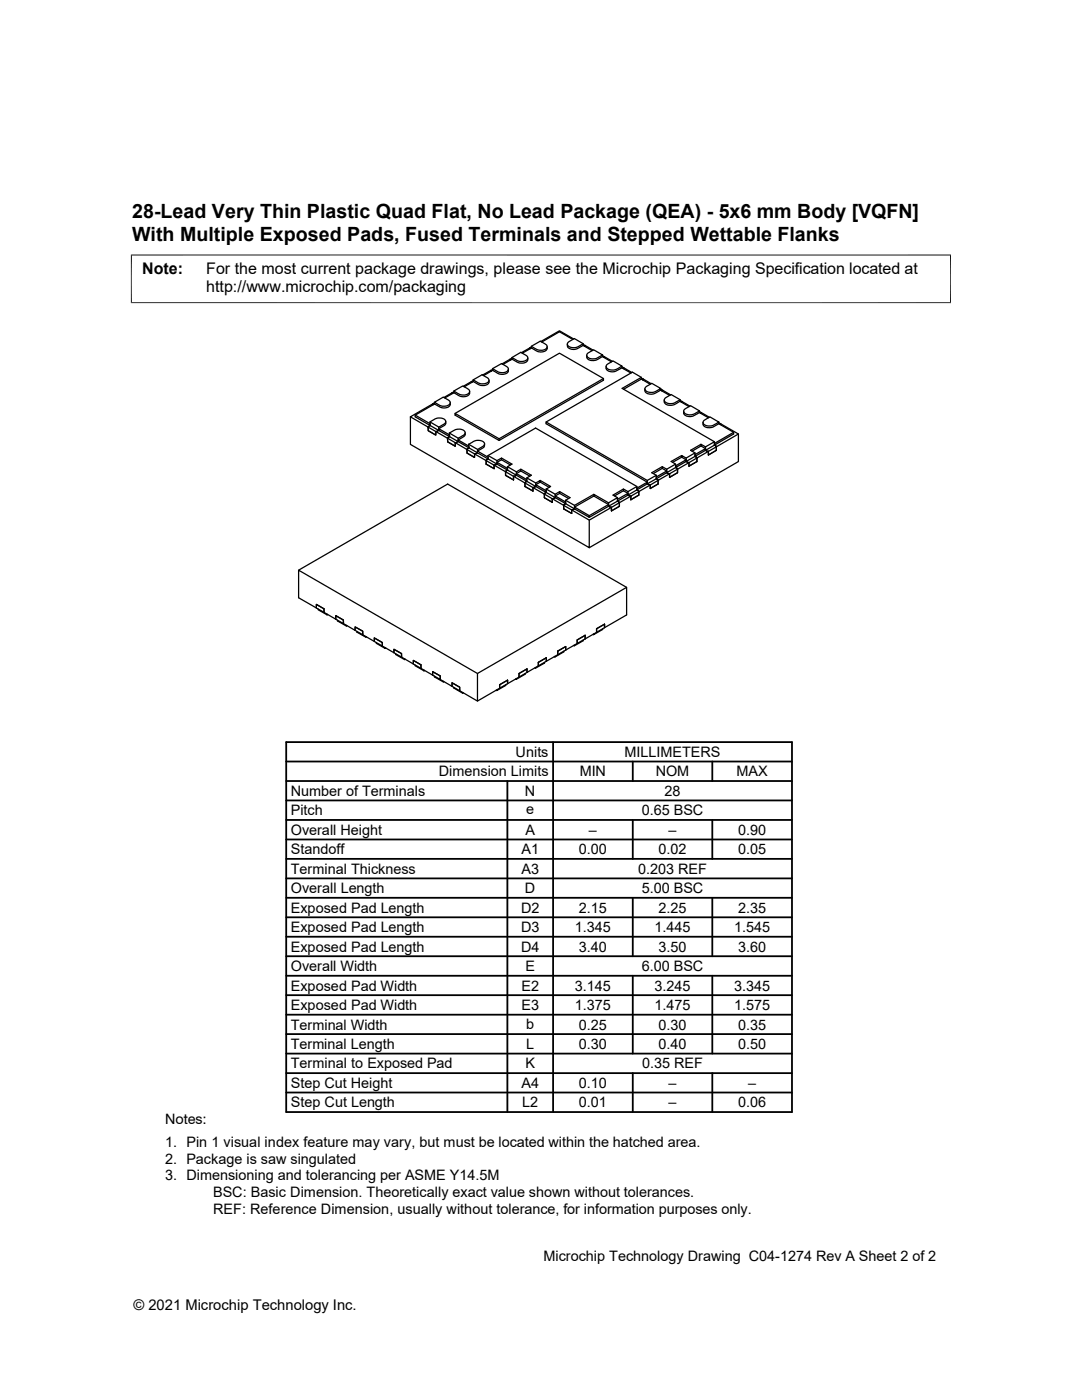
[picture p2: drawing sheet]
<svg xmlns="http://www.w3.org/2000/svg" width="216mm" height="279mm" viewBox="0 0 216 279" stroke-linecap="round" stroke-linejoin="round" font-family="sans-serif">
<g fill="none" stroke="#000" stroke-width=".25">
<path d="M90.2 78.4l.1 .1zM90.2 78.4l-1.6 .9M90.6 78v.4M90.6 78l1.7-1 .6 .4a.73 .73 0 0 1 .7 1 1.88 1.88 0 0 1-2.5 0zM90.6 78.2l-.4 .2M90.6 78.4l-1.8 1M93.7 78.1a.98 .98 0 0 1-1.3 1.1l-.6-.1-1.2-.7M94.1 76.2l.1 .1zM94.1 76.2l-1.6 .9M94.4 75.8a2.83 2.83 0 0 0 2.5 .7l.4-.2a.55 .55 0 0 0 .3-.6 .55 .55 0 0 0-.5-.4l-.9-.5-1.8 1v.3M94.4 75.9l-.3 .3M94.4 76.1l-1.8 1.1"/>
<path d="M97.6 75.9a.97 .97 0 0 1-1.3 1l-.6-.1-1.3-.7M97.9 73.9l.1 .2zM97.9 73.9l-1.6 .9M98.3 73.6a2.69 2.69 0 0 0 2.6 .7l.3-.2a.56 .56 0 0 0 .2-.6 .56 .56 0 0 0-.4-.4l-.9-.5-1.8 1v.3M98.3 73.9l-1.8 1.1M98.3 73.7l-.4 .2M101.5 73.7a.99 .99 0 0 1-1.4 1l-.6-.1-1.2-.7M101.8 71.7l.1 .1zM101.8 71.7l-1.6 .9M102.2 71.4a2.58 2.58 0 0 0 2.6 .6 .57 .57 0 0 0 .5-.4 .57 .57 0 0 0-.3-.7l-1.1-.6-1.7 1.1v.3M102.2 71.5l-.4 .2M102.2 71.7l-1.8 1"/>
<path d="M105.3 71.4a.99 .99 0 0 1-1.3 1.1l-.6-.1-1.2-.7M105.7 69.5l.1 .1zM105.7 69.5l-1.6 .9M106 69.1a2.48 2.48 0 0 0 2.8 .6 .58 .58 0 0 0 .4-.6 .58 .58 0 0 0-.5-.5l-.9-.5-1.8 1v.3M106 69.3l-.3 .2M106 69.4l-1.8 1.1M109.2 69.2a.98 .98 0 0 1-1.3 1.1l-.6-.2-1.3-.7M113.2 68.7v.3a1.59 1.59 0 0 0 2.5 .3l.7-.4M114.3 67.7l-2.7-1.5-3.5 2.1M114.5 67.6l-2.9-1.6-3.7 2.2M116.4 68.9l1.8 1.1M116.4 68.7l.3 .2"/>
<path d="M116.4 68.6a2.61 2.61 0 0 1-2.7 .7 .57 .57 0 0 1-.5-.5 .57 .57 0 0 1 .3-.6l1.1-.6 1.8 1v.3M116.7 68.9l1.6 1M116.7 68.9l-.1 .2zM117.1 70.9a1.01 1.01 0 0 0 1.3 1.1l.6-.1 1.2-.7M117.3 70.5l1.1-.7 1.8 1-.6 .4a1.72 1.72 0 0 1-2.5-.2zM120.2 71.2l1.8 1M120.2 71l.4 .2-.1 .1 .1-.1 1.6 .9M120.2 70.8v.4M120.4 75.5l-20.8 12.1M120.9 73.2a1 1 0 0 0 1.4 1l.6-.1 1.2-.7M121 72.9l1.3-.9 1.8 1.1a2.58 2.58 0 0 1-2.6 .6 .58 .58 0 0 1-.5-.8zM124.1 73.4l1.8 1"/>
<path d="M124.1 73.2l.4 .2M124.1 73.1v.3M124.5 73.4l1.6 .9M124.5 73.4l-.1 .2zM128 75.6l-3.6 2.1M128 75.6l1.8 1.1M128 75.4l.4 .2M128 75.3l-3.9 2.2 18.5 10.7M128 75.6v-.3l-1.8-1-17.2 9.9M128.3 75.6l-.1 .2M128.4 75.6l1.5 1M128.7 77.6a1.21 1.21 0 0 0 1.9 .9l1.2-.6"/>
<path d="M128.8 77.3l1.2-.8 1.8 1a2.61 2.61 0 0 1-2.6 .7 .58 .58 0 0 1-.4-.9zM131.8 77.9l1.8 1M131.8 77.7l.4 .2-.1 .1 .1-.1 1.6 .9M131.8 77.5v.4M132.5 79.8a1.01 1.01 0 0 0 1.4 1.1l.6-.1 1.2-.7M135.7 79.9l.4 .2M135.7 79.8l-.6 .3a1.72 1.72 0 0 1-2.6-.2l.2-.5 1.2-.7 1.8 1.1v.3M81.9 83.2v5.5l35.7 20.6v-5.5M85.4 85.2v.8l1.6 .8v-.7M85.4 85.2l1.6 .9M85.8 84.2a2.57 2.57 0 0 1 2.8-.6 .55 .55 0 0 1 .3 .5 .55 .55 0 0 1-.3 .5l-1 .6M85.8 84.9l-.4 .3"/>
<path d="M85.8 84.9l1.7 1M85.8 84.9v-.7l1.8 1-.1 .7M86.3 80.6l.1 .2zM86.3 80.6l-4.4 2.6 3.5 2M86.7 80.3l1.8-1.1 1 .7a.61 .61 0 0 1 .3 .7 .61 .61 0 0 1-.7 .4 2.66 2.66 0 0 1-2.4-.7zM86.7 80.4l-.4 .2M86.7 80.3v.3M86.7 80.6l-3.9 2.2v.4l3 1.7v-.3l-3-1.8M87 86.1l2.3 1.4M87.5 85.9l-.5 .2M87.5 85.6l2.2 1.2v.3l-2.2-1.2zM88.9 84.1l-.1 .7-1.3 .8"/>
<path d="M89.3 87.5v.7l1.5 .8v-.7M89.3 87.5l1.5 .8M89.3 87.5l.4-.4 1.7 1M89.7 86.4v.7l-.4 .4v.7l1.5 .8v-.7l.6-.2M89.7 86.4l1-.6a1.45 1.45 0 0 1 2.1 .6l-.2 .4-1.2 .7M89.7 86.4l1.7 1.1v.6M89.9 80.4a1.01 1.01 0 0 1-1.4 1l-.6-.1-1.2-.7M90.8 82.5l20.8-12 8.8 5v.4l-20.8 12-8.8-5.1v-.3l8.8 5.1M90.8 88.3l3.9 2.3M91.4 88.1l-.6 .2M91.4 87.8l2.1 1.2 .1 .4-2.2-1.3zM92.8 86.4v.4a2.33 2.33 0 0 1-1.4 1"/>
<path d="M93.5 88.7l.1 .7-.4 .2v.8l1.5 .9v-.7l.6-.2M93.5 88.7a2.83 2.83 0 0 1 2.5-.8 .61 .61 0 0 1 .6 .5 .61 .61 0 0 1-.2 .7l-1.1 .6M93.5 88.7l1.8 1v.7M94.7 90.6l2.3 1.3M95.2 90.4l2.2 1.2-.3 .1 .3-.1M95.3 90.4l-.6 .2M95.3 90.4v-.4l2.1 1.2v.4M95.3 90.4l-1.7-1-.4 .2v.8l1.5 .9v-.7M96.7 88.6l-.2 .7-1.2 .7M97 92.6l1.6 .9v-.7M97 91.9v.7M97 91.9l5.5 3.2"/>
<path d="M97.2 91.7l-.2 .2M97.4 90.9v.7M97.4 90.9l1.8 1v.7l-.3 .2 .3-.2-1.8-1M97.4 90.9l9.5-5.5 20.2 11.7M98.9 92.8h-.3M99.2 92.3l.9-.5 1.8 1M99.2 92.3l2.1 1.2v.3l-2.1-1.2zM99.6 87.6v.3M100.1 91.8v-.4l-.9 .5M100.1 91.4l2.1 1.2-.9 .5M100.9 94.1v.8l1.6 .9v-.7M101.3 93.8l1.7 1-.2 .2"/>
<path d="M101.3 93.8l-.4 .4M101.3 93.1v.7M101.3 93.1l1.7 1.1v.6l-.2 .2M102.5 95.1l2.3 1.3M102.8 95l-.3 .1M103 94.5l.9-.5 1.8 1M103 94.5l2.1 1.2v.4l-2.1-1.3zM103.9 94v-.4l-.9 .6M103.9 93.6l2.1 1.2-.9 .6 1.8 1v.7l-.2 .1M104.8 96.4v.7l1.5 .9v-.7M104.8 96.4l3.8 2.2M104.9 96.2l-.1 .2"/>
<path d="M105.1 96.1l-.2 .1M105.1 96.1l1.8 1-.2 .1M105.1 95.4v.7M106.6 97.2l-.3 .1M106.9 96.7l.9-.5 1.8 1.1M106.9 96.7l2.1 1.2v.4l-2.1-1.2zM107.8 96.2v-.3l-.9 .5M107.8 95.9l2.1 1.2-.9 .5M108.6 98.6v.7l1.6 .9v-.7h.3M108.6 98.6l3.9 2.3M109 98.3l-.4 .3M109 97.6v.7"/>
<path d="M109 97.6l1.8 1v.7l-.3 .2 .3-.2-1.8-1M110.8 99l.9-.5 1.8 1M110.8 99l2.1 1.2v.3l-2.1-1.2zM110.8 98.6l.9-.5 2 1.2-.8 .5M111.7 98.1v.4M112.9 99.8v.7M112.9 99.8l1.7 1.1v.7l-.2 .1 .2-.1-1.7-1.1M118.5 98.7l-3.9 2.2M118.5 99v-.3l2.9 1.7M124.4 97.9v-.3l.9 .5M124.4 97.6l-2.1 1.2 .9 .5M125.3 98.5l-.9-.6-1.8 1.1"/>
<path d="M125.3 98.1l1.8-1v.7l-1.8 1zM125.6 99l-.3-.2-2.1 1.2 .3 .2M125.6 99l-.3-.2v-.3l-2.1 1.2v.3l.3 .2M125.6 99h.3v.7M127.1 97.4l2.1-1.2v.4l-2.1 1.2zM127.1 97.8l.2 .1M127.3 97.9l.1 .2M127.5 98.1v.7l-1.6 .9M129.2 96.6l.2 .1M129.2 95.9l-20.2-11.7v.4l20.2 11.6M129.2 95.9l1.8-1.1v.7l-1.8 1.1zM129.4 96.7l.3 .1"/>
<path d="M129.8 96.8l-6.2 3.5M131 95.5l.3 .4M131 95.2l2-1.2v.3l-2 1.2zM131.3 96.6l-1.5 .9v-.7M131.3 95.9v.7M131.3 95.9l-1.5 .9M132.1 93.5v-.4l.9 .5M132.1 93.1l-2.1 1.2 1 .5M133 94l-.9-.5-1.7 1M133 93.6l1.8-1v.7l-1.8 1zM134.8 93l2.1-1.2v.3l-2.1 1.2zM134.8 93.3l.3 .2"/>
<path d="M135 93.5l.2 .1v.7l-1.6 1v-.7l-.6-.3M135.7 80.1l1.8 1.1M136 91.2v-.3l.9 .5M136 90.9l-2.1 1.2 .9 .5M136.1 80.1l1.6 .9M136.1 80.1l-.1 .2zM136.4 82.1a1 1 0 0 0 1.4 1l.5-.1 1.3-.7M136.5 81.8l1.3-.8 1.8 1a2.58 2.58 0 0 1-2.7 .7 .58 .58 0 0 1-.4-.9zM136.9 91.8l-.9-.6-1.8 1.1M136.9 92.1l.6 .2M136.9 91.4l1.8-1v.7l-1.8 1zM137.5 92.3v.7"/>
<path d="M137.5 92.3l-6.2 3.6M138.7 90.7l2.1-1.2v.4l-2.1 1.2zM138.7 91.1l.3 .3M139.1 91.4v.7l-1.6 .9M139.1 91.4l-1.6 .9M139.6 82.3l1.8 1.1M139.6 82.1l.3 .2-.1 .2 .1-.2 1.6 1M139.6 82v.3M139.9 89v-.3l.9 .5M139.9 88.7l-2.1 1.2 .9 .5M140.3 84.3a1 1 0 0 0 1.3 1.1l.7-.2 1.1-.6M140.5 83.9l1.2-.7 1.7 1a2.58 2.58 0 0 1-2.6 .7 .58 .58 0 0 1-.5-.4 .58 .58 0 0 1 .2-.6z"/>
<path d="M140.8 89.5l-.9-.5-1.8 1M140.8 89.9l.2 .1M140.8 89.2l1.8-1v.6l-1.8 1.1zM142.6 88.8l.2 .2M142.8 89l.1 .2M142.9 89.2v.7l-1.5 .9v-.7l-.3-.1M142.9 89.2l-3.8 2.2M143.4 84.6l3 1.7v.3l-3.8 2.2v-.3l3.8-2.2M143.4 84.4l.4 .2M143.4 84.2v.4M143.8 84.6l3.5 2-4.4 2.6M143.8 84.6l-.1 .1z"/>
<path d="M147.3 86.6v5.5l-29.7 17.2M59.6 113.8l29.7-17.2 35.7 20.6v5.5l-4.4 2.6M112.5 100.9v.7l1.6 .9v-.7M112.5 100.9l1.6 .9M112.6 100.7l-.1 .2M112.9 100.5l-.3 .2M114.4 101.7h-.3M114.6 101.2l3 1.7v.4l-3-1.7zM121.4 100.7l-2.9-1.7-3.9 2.2M121.4 101l-3.8 2.3M121.4 101v-.3l-3.8 2.2M121.4 101l.3 .2"/>
<path d="M121.4 100.4l1.8-1.1v.7l-1.8 1zM121.7 101.2h.3M122 101.3l-4.4 2.5-3.5-2M123.4 100.2l.2 .2M123.6 100.3v.7l-1.6 1v-.7M123.6 100.3l-1.6 1M125 117.2l-29.7 17.2v5.5M63.5 121.5v.2l1.8 1M64.6 121.5l-1.5-.9v.7l1.6 .9M64.6 121.5l.1 .7M64.6 121.5l-1.5-.9v.7l-3.5-2v-5.5l35.7 20.6M64.7 122.2l2.3 1.4v-.7l1.5 .8v.8l2.3 1.3 .1-.7 1.5 .9v.7l2.3 1.3v-.7l1.6 .9v.7"/>
<path d="M65.3 122.6v.1M65.4 122.6l-.1 .1M67 122.9l1.5 .8v.8l-1.5-.9zM67.4 123.8l-.1 .1 1.8 1h.1M69.1 124.8v.1M70.9 125.1l1.5 .9v.7l-1.6-.9zM71.2 126v.2l1.8 1 .1-.1M73 127v.2M74.7 127.3l1.6 .9v.7l-1.6-.9zM75.1 128.2v.2l1.8 1v-.1M76.3 128.9l2.3 1.4v-.7l1.5 .8v.7l2.4 1.4v-.7l1.5 .9M77 129.3l-.1 .1"/>
<path d="M78.6 129.6l1.5 .8v.7l-1.5-.8zM79 130.5v.1l1.7 1h.2M80.7 131.5v.1M82.8 132.7v.1l1.8 1.1M84 132.7v.7M84 132.7l-1.5-.9v.7l1.5 .9M84 133.4l2.3 1.3v-.7l1.5 .9 .1 .7 2.3 1.4v-.7l1.5 .8v.8l3.6 2 4.4-2.5M84.6 133.7v.2M84.7 133.8l-.1 .1M86.3 134l1.5 .9 .1 .7-1.6-.9zM86.7 134.9v.2l1.8 1 .1-.1M88.5 136v.1"/>
<path d="M90.2 136.3l1.5 .8v.8l-1.5-.9zM90.6 137.2v.1l1.7 1h.2M92.3 138.2v.1M99 137.8h.1M100.9 136.7v.1l-1.8 1v-.1M101.3 136.4v-.7l-1.6 1v.7M102.9 135.5l.1 .1M103.6 135.1l-3.9 2.3M104.8 134.4v.2l-1.8 1v-.2M105.2 134.2l-1.6 .9M105.2 133.5l-1.6 .9v.7M105.2 133.5v.7"/>
<path d="M106.7 133.3l.1 .1M107.4 132.9l-2.2 1.3M108.6 132.2v.1l-1.8 1.1v-.2M109 132v-.7l-1.6 .9v.7M110.6 131.1h.1M111.3 129.9v.8M111.3 130.7l-3.9 2.2M112.5 130v.1l-1.8 1v-.1M112.9 129.7l-1.6 1M112.9 129.7v-.7l-1.6 .9M114.5 128.8l.1 .1M115.2 127.7l1.6-.9-1.6 .9v.7z"/>
<path d="M116.4 127.7v.2l-1.8 1v-.1M116.8 126.8v.7M118.3 126.6l.1 .1M119 126.2l-6.1 3.5M120.2 125.5v.1l-1.8 1.1v-.2M120.6 125.3l-1.6 .9M120.6 125.3v-.7l-1.6 .9v.7"/>
</g>
<path d="M26.1 50.9h163.7M26.2 50.8v9.7M189.7 50.8v9.7M26.1 60.4h163.7" fill="none" stroke="#000" stroke-width=".2"/>
<g fill="none" stroke="#000" stroke-width=".36">
<path d="M57.1 159.7h100.9M57.1 155.9h100.9M57.1 152h100.9M57.1 148.1h100.9v73.8h-100.9zM101.2 155.9v66M110.4 148.1v73.8M126.3 152v3.9M142.1 152v3.9M57.1 167.5h100.9M57.1 163.6h100.9M57.1 179.2h100.9M57.1 175.3h100.9"/>
<path d="M57.1 171.4h100.9M126.3 163.6v7.8M126.3 179.2v11.6M142.1 163.6v7.8M142.1 179.2v11.6M57.1 194.7h100.9M57.1 183.1h100.9M57.1 198.6h100.9M57.1 186.9h100.9M57.1 190.8h100.9M126.3 194.7v15.6M142.1 194.7v15.6"/>
<path d="M57.1 206.4h100.9M57.1 210.3h100.9M57.1 214.2h100.9M57.1 218h100.9M57.1 202.5h100.9M126.3 214.2v7.7M142.1 214.2v7.7"/>
</g>
<g font-size="3.9">
<text x="26.4" y="43.5">28-Lead Very Thin Plastic Quad Flat, No Lead Package (QEA) - 5x6 mm Body [VQFN]</text>
<text x="26.4" y="48.1">With Multiple Exposed Pads, Fused Terminals and Stepped Wettable Flanks</text>
</g>
<g font-size="3.2">
<text x="28.4" y="54.7">Note:</text>
<text x="41.1" y="58.3">http://www.microchip.com/packaging</text>
<text x="41.1" y="54.7">For the most current package drawings, please see the Microchip Packaging Specification located at</text>
</g>
<g font-size="2.9">
<text x="87.6" y="155">Dimension Limits</text>
<text x="102.9" y="151.1">Units</text>
<text x="115.7" y="155">MIN</text>
<text x="124.6" y="151.1">MILLIMETERS</text>
<text x="130.8" y="155">NOM</text>
<text x="147" y="155">MAX</text>
<text x="58" y="158.8">Number of Terminals</text>
<text x="104.8" y="158.8">N</text>
<text x="132.6" y="158.8">28</text>
<text x="58" y="166.6">Overall Height</text>
<text x="58" y="162.7">Pitch</text>
<text x="104.8" y="166.6">A</text>
<text x="105" y="162.4">e</text>
<text x="117.5" y="166.6">–</text>
<text x="128" y="162.7">0.65 BSC</text>
<text x="133.4" y="166.6">–</text>
<text x="147.3" y="166.6">0.90</text>
<text x="58" y="170.5">Standoff</text>
<text x="104.1" y="170.5">A1</text>
<text x="115.5" y="170.5">0.00</text>
<text x="131.4" y="170.5">0.02</text>
<text x="147.3" y="170.5">0.05</text>
<text x="58" y="174.4">Terminal Thickness</text>
<text x="58" y="178.3">Overall Length</text>
<text x="104.1" y="174.4">A3</text>
<text x="104.8" y="178.3">D</text>
<text x="127.3" y="174.4">0.203 REF</text>
<text x="128" y="178.3">5.00 BSC</text>
<text x="58" y="182.2">Exposed Pad Length</text>
<text x="104" y="182.2">D2</text>
<text x="115.5" y="182.2">2.15</text>
<text x="131.4" y="182.2">2.25</text>
<text x="147.3" y="182.2">2.35</text>
<text x="58" y="186">Exposed Pad Length</text>
<text x="58" y="189.9">Exposed Pad Length</text>
<text x="104" y="189.9">D4</text>
<text x="104" y="186">D3</text>
<text x="114.7" y="186">1.345</text>
<text x="115.5" y="189.9">3.40</text>
<text x="130.6" y="186">1.445</text>
<text x="131.4" y="189.9">3.50</text>
<text x="146.5" y="186">1.545</text>
<text x="147.3" y="189.9">3.60</text>
<text x="58" y="193.8">Overall Width</text>
<text x="58" y="197.7">Exposed Pad Width</text>
<text x="104" y="197.7">E2</text>
<text x="104.8" y="193.8">E</text>
<text x="114.7" y="197.7">3.145</text>
<text x="128" y="193.8">6.00 BSC</text>
<text x="130.6" y="197.7">3.245</text>
<text x="146.5" y="197.7">3.345</text>
<text x="58" y="201.6">Exposed Pad Width</text>
<text x="104" y="201.6">E3</text>
<text x="114.7" y="201.6">1.375</text>
<text x="130.6" y="201.6">1.475</text>
<text x="146.5" y="201.6">1.575</text>
<text x="58" y="205.5">Terminal Width</text>
<text x="58" y="209.4">Terminal Length</text>
<text x="105" y="205.4">b</text>
<text x="105" y="209.4">L</text>
<text x="115.5" y="209.4">0.30</text>
<text x="115.5" y="205.5">0.25</text>
<text x="131.4" y="205.5">0.30</text>
<text x="131.4" y="209.4">0.40</text>
<text x="147.3" y="209.4">0.50</text>
<text x="147.3" y="205.5">0.35</text>
<text x="58" y="213.2">Terminal to Exposed Pad</text>
<text x="104.8" y="213.2">K</text>
<text x="128.1" y="213.2">0.35 REF</text>
<text x="58" y="217.1">Step Cut Height</text>
<text x="58" y="221">Step Cut Length</text>
<text x="104.1" y="217.1">A4</text>
<text x="104.2" y="221">L2</text>
<text x="115.5" y="217.1">0.10</text>
<text x="115.5" y="221">0.01</text>
<text x="133.4" y="221">–</text>
<text x="133.4" y="217.1">–</text>
<text x="147.3" y="221">0.06</text>
<text x="149.3" y="217.1">–</text>
<text x="32.9" y="224.4">Notes:</text>
<text x="32.9" y="229">1. Pin 1 visual index feature may vary, but must be located within the hatched area.</text>
<text x="32.9" y="232.3">2. Package is saw singulated</text>
<text x="32.9" y="235.6">3. Dimensioning and tolerancing per ASME Y14.5M</text>
<text x="42.5" y="238.9">BSC: Basic Dimension. Theoretically exact value shown without tolerances.</text>
<text x="42.5" y="242.2">REF: Reference Dimension, usually without tolerance, for information purposes only.</text>
<text x="108.4" y="251.7">Microchip Technology Drawing C04-1274 Rev A Sheet 2 of 2</text>
<text x="26.6" y="261.3">© 2021 Microchip Technology Inc.</text>
</g>
</svg>
